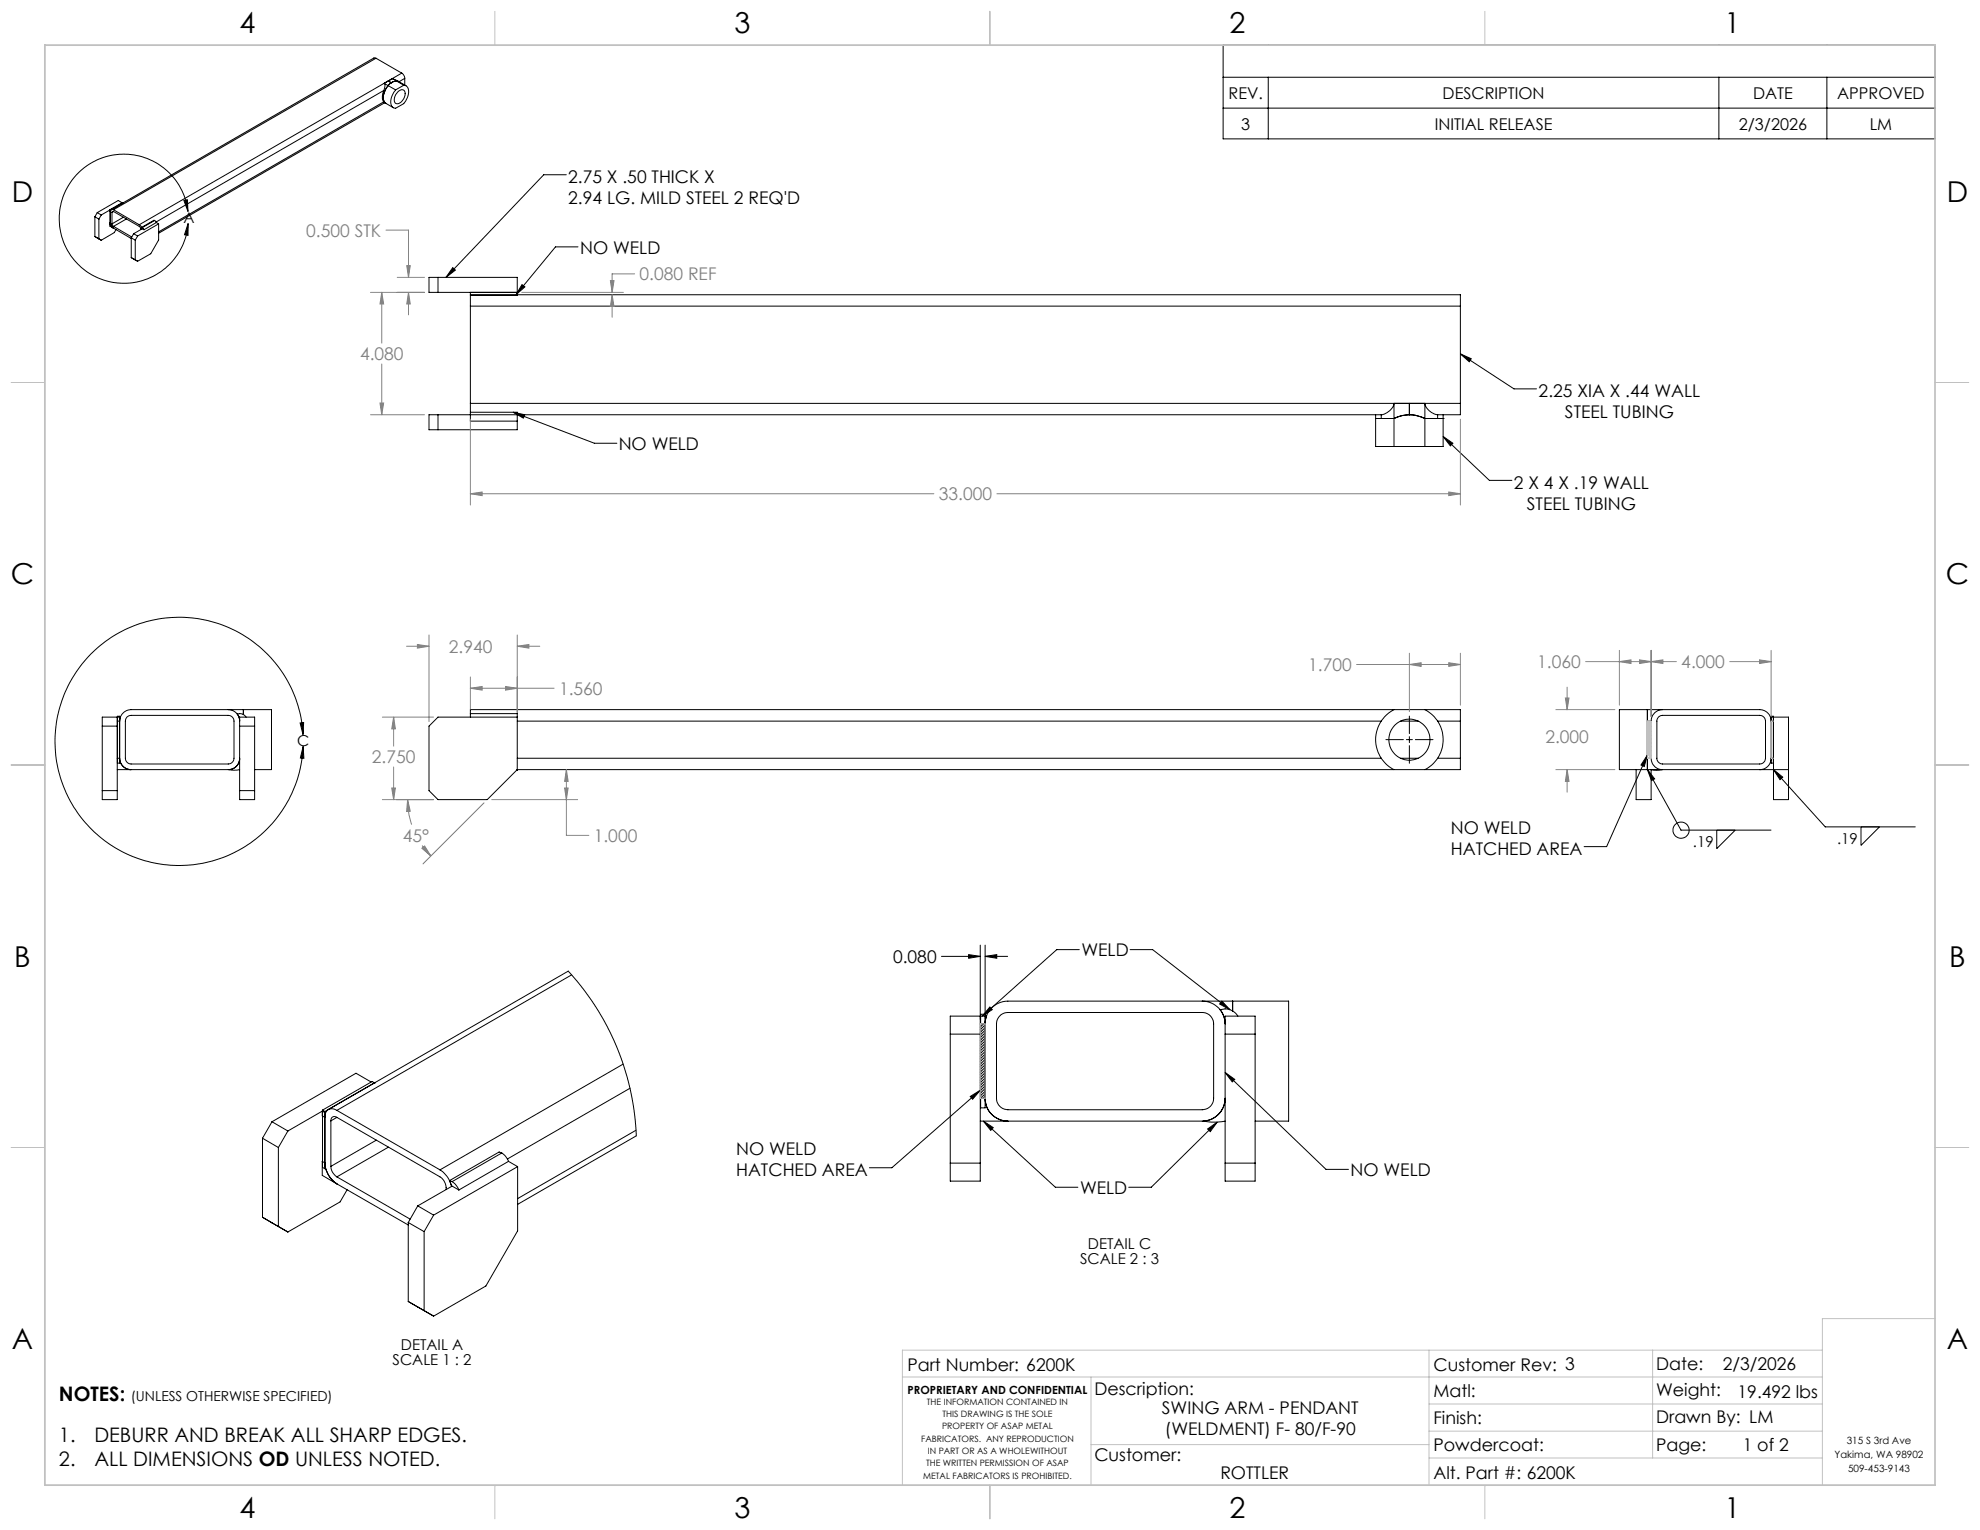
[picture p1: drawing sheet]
<svg xmlns="http://www.w3.org/2000/svg" width="559mm" height="432mm" viewBox="0 0 559 432" stroke-linecap="round" stroke-linejoin="round" font-family="sans-serif">
<g fill="none" stroke="#000" stroke-width=".28">
<path d="M106.1 16.4h-.6l-74.1 42.8M106.1 16.4l-74.1 42.8M106.1 16.4l7.3 4.2M345.2 12.7h200.9v26.5h-200.9zM108.2 27.2v.4M108.3 25.5l.3 .2M108.3 25.5l-.2 .7a3 3 0 0 0 .2 2.6M108.3 28.8l.3 .1M108.3 28.8l.2 .2M108.3 25.5l-64.2 37.2M108.3 28.8l-63.5 36.6M108.4 23.5l.3 .6-.4 1.4"/>
<path d="M108.4 23.5l1.1 .7M108.5 29l.4 .2M108.6 28.9l.2 .2M108.6 25.7l-.4 1.9 .4 1.3M108.6 29l-63.8 36.8M108.9 29.2l2.1 1.2M109.5 24.2a4.1 4.1 0 0 0-.8 4.8l.2 .2M109.5 24.2l-.9 1.5M109.5 24.2l2.2 1.2M109.6 22.9l.8 .5M110.4 23.4l-.9 .8M110.4 23.4l-.2 .1"/>
<path d="M110.7 22.2l3.9 2M110.7 22.2l-2.3 1.3M110.7 22.2l1.2 .6M111.9 22.8l-1.5 .6M111.9 22.8l.5 .2M111.9 22.8l2 1.3M112.4 25.8a1.08 1.08 0 0 1 1.5-.4 1.08 1.08 0 0 1 .4 1.5 2.4 2.4 0 0 1-2.6 2.3 2.51 2.51 0 0 1 .7-3.4zM113.4 20.6l.7 .9 .1 .6M113.4 20.6l-74.1 42.8M113.9 24.1a1.94 1.94 0 0 1 1.2 2.9l-1.2 2.2-2.2 1.4a1.94 1.94 0 0 1-1.2-3l1.2-2.2M113.9 24.1l-2.2 1.3M114.2 22.1v1.9"/>
<path d="M114.2 22.1l-1.6 1M345.2 21.8h200.9M345.2 30.5h200.9M357.9 21.8v17.4M485.1 21.8v17.4M515.6 21.8v17.4M31 59.3l.2 .4M31 59.3h.1M31 59.2l.2 .1M31 59.2v4.6l1 .6M31 59.3l-2.4 1.4M31 59.6l.2 .1"/>
<path d="M31.2 59.3v4h-.2M31.6 59.9v3.3M32 59.2h-.6l-.2 .5M32 59.7h-.3l-.1 .2M32 59.7l7.3 4.2 .3 .3 .1 .6M32 59.2l7.3 4.2M32 59.7l-.4 .2M34.4 57.2l-1-.6-6 3.4M34.7 57.3l-.2-.1-3.5 2M34.7 57.3l-3.5 2M34.7 57.3h.1M51.9 56.6l1-.2 .2 3.3z"/>
<path d="M53.1 59.7a18.2 18.2 0 0 0-27.8-13.5 18.2 18.2 0 0 0 0 30.9 18.2 18.2 0 0 0 27.8-13.4v-.6M159.8 49.3h-6.3l-27.6 29M26.8 66.7l1.8 1.1M26.8 61.2l1.1 .6M26.8 66.7l1.1 .7M26.8 61.2v5.5M27.4 60l1.2 .7M27.4 60l-.6 1.2M27.9 67.4l.7 .4M27.9 61.8v5.6M28.6 60.7l-.7 1.1M31 62.8l.5 1.1 .5 .5"/>
<path d="M31.6 63.2l.4 .7M32 64.4l5 2.9M32 63.9l5.2 3M32.7 64.8l-.5 .9-3.6 2.1M34.8 61.3l-3.2 1.9M35.7 61.8l-3.7 2.1M37 67.1l1.2 .7M37 72.7l1.8 1M37 67.1v5.6M37 72.7l.7 .4M37.7 66l1.1 .6M37.7 66l-.7 1.1"/>
<path d="M38.2 67.8v5.5l.6 .4M38.8 66.6l-.6 1.2M39.3 63.4l.5 .4 .3 .8-.1-.4M40 64.2h.1M40.1 64.2l.5 .6M40.6 64.8l-.5-.2-2.4 1.4M43.6 62.2l.5 .6M43.6 62.2l-3.5 2M43.6 62.2h-.1l-3.5 2M44.1 62.8l.7 .4M44.1 62.8l-3.5 2M44.8 63.2v4.5l-2.3 3.9-3.7 2.1"/>
<path d="M44.8 63.2l-6 3.4M53.1 63.1v3.3l-1-.1zM123.6 78.3v4.2M127.8 75.5l.7 .7-2.6 2.1zM163.1 69.7h-6.3l-11.2 13.5M132.8 83.2h279.4v3.2M132.8 83.4v3M132.8 82.5v.9M132.8 86.4v27.4M132.8 86.4h279.4M146 82.5h-24.9v-4.2h24.9v5.1h-13.2M147.3 80.3l.8 .7-2.5 2.2z"/>
<path d="M412.2 99.9l3 1.3-.5 .9zM412.2 86.4v27.4M412.2 99.9l15.1 9.8h6.3M123.6 117.1v4.2M132.8 113.8v2.5M132.8 116.3v2.6h13.2M132.8 116.3h13.2v2.6M132.8 113.8h279.4M144.8 116.3l3.3 .8-.4 .9zM144.8 116.3l22.9 8.8h6.4M388.2 118.1h.1M388.2 118.1h5.2"/>
<path d="M388.2 117.1v8.9h5.2M388.3 118.1h1.5M389.8 118.1h3.6M389.8 117.1l.5-.1a4.4 4.4 0 0 0 3.1-3.2v12.2M389.8 117.1v1M389.8 117.1h-268.7v4.2h24.9v-2.4M397.8 117.1l1.6 .1 2.7 .9M397.8 117.1l-1.9 .2-2.5 .8M397.8 113.8v3.3M402.1 118.1h5.2M402.1 118.1h3.6M405.7 118.1h1.6"/>
<path d="M405.7 117.1l-.2-.1a4.4 4.4 0 0 1-3.4-3.2v12.2M405.7 117.1v1M407.3 118.1h.1M407.3 117.1v8.9h-5.2M412.2 113.8v3.3h-6.5M393.4 126h8.7M407.3 123.2l2.7 1.9-.7 .7zM407.3 123.2l13 12.4h6.4M28.9 204.9h4.2M33.1 217.2h31.3a3.2 3.2 0 0 0 3.2-3.2 3.2 3.2 0 0 1-3 3.2l1.5 .2 1.5-.2M33.1 214h.7a3.2 3.2 0 0 0 3.2 3.2M33.1 202.4v23.3h-4.2v-23.3h5.1l-.2 1.1"/>
<path d="M33.1 203.5h.7M33.1 202.1h.7v13.3h-.7zM33.8 203.5a3.3 3.3 0 0 1 3.2-3.2h39.6v16.9h-4.7M35.8 202.4l1.2-.5h27.4a1.63 1.63 0 0 1 1.6 1.6v10.5a1.69 1.69 0 0 1-1.6 1.6h-27.4a1.63 1.63 0 0 1-1.6-1.6v-10.5zM64.4 200.3a3.2 3.2 0 0 1 3.2 3.2v-.8l-.6-1.2a2.14 2.14 0 0 1 2.5 .9M67.6 202.4h4.3v23.3h-4.3zM67.6 204.9h4.3M68.7 200.3v1.4zM84.7 204l1-.1-.2 3.4zM85.5 207.3a35 35 0 0 0-52.1-28.6 35 35 0 0 0-2.7 59.4 35 35 0 0 0 54.5-23.8l.3-3.6M85.5 210.7l.3 3.3-1-.1zM132.8 201.4v-1.1h279.4v3.2"/>
<path d="M132.8 201.4h13.2v1M132.8 201.4v1M146 217.2l-.2 .2M146 202.4h-22.4l-2.5 2.5v18.2l2.5 2.6h13.9l8.5-8.5M146 214h243.8M146 203.5h243.8M146 202.4v14.8M391.1 208.7h5M393.4 200.3a9.5 9.5 0 0 0 0 16.9M395.3 214h4.9M395.3 203.5h4.9M396.9 208.7h1.7"/>
<path d="M397.8 202.1v4.9M397.8 207.9v1.7M397.8 210.4v5M399.5 208.7h4.9M402.1 200.3a9.5 9.5 0 0 1 0 16.9M405.7 214h6.5M405.7 203.5h6.5M412.2 214v3.2h-266.2M412.2 203.5v10.5M461.8 217.2v8.5h4.2v-8.5l1.5 .2 1.6-.2M464.9 203.5v-3.2v16.9v-3.2M464.9 214h1.1"/>
<path d="M464.9 203.5v10.5M464.9 203.5h1.1M464.9 213.1l-.9 3.2-.9-.4zM464.9 217.2l2.1 2.6-.9 .5zM464.9 217.2l9.5 17.1h25.4M464.9 213.1l-11.5 25.8h-6.3M466 214a3.2 3.2 0 0 0 3.2 3.2M466 203.5v10.5M468.1 202.4l1.1-.5h27.4a1.63 1.63 0 0 1 1.7 1.6v10.5a1.69 1.69 0 0 1-1.7 1.6h-27.4a1.63 1.63 0 0 1-1.6-1.6v-10.8zM469.2 200.3a3.2 3.2 0 0 0-3.2 3.2M499.7 202.4h5.1v23.3h-4.3v-23.3M499.9 202.1h.6v13.3h-.6z"/>
<path d="M500.5 203.5h-.6a3.2 3.2 0 0 0-3.3-3.2h-39.6v16.9h47.8M500.5 214h-.6a3.2 3.2 0 0 1-3.3 3.2M500.5 217.2l2.6 2.1-.7 .7zM500.5 217.2l14.6 16.2h25.4M28.9 223.1h4.2M67.6 223.1h4.3M484.5 234.3v5.2l5.2-5.2M525.2 233.4v5.2l5.2-5.2M161.3 275.1l-66.2 38.3M265.7 269.9h10.9M273.4 269.4l3.2 .5-3.2 .5zM276.6 266.7v66.6h-8.4v-46.5h10.2l-.4 2.2"/>
<path d="M278 269.9l3.3-.5v1zM278 266.7v46h-1.2v-26.5h1.2M278 269.9h6.4M304.6 268h-6.4l-21 18.8M318.9 268h6.4l21.8 17M268.2 291.9h8.4M276.6 289h1.4M276.8 289l-.2 .1M277.6 289l-1 .9M278 289a6.4 6.4 0 0 1 6.4-6.5h79.3v33.9h-9.5M278 289.2l-1.4 1.4M278 290l-1.4 1.4"/>
<path d="M278 290.8l-1.4 1.3M278 291.5l-1.4 1.3M278 292.2l-1.4 1.4M278 293l-1.4 1.4M278 293.8l-1.4 1.3M278 294.5l-1.4 1.3M278 295.2l-1.4 1.4M278 296l-1.4 1.4M278 296.8l-1.4 1.3M278 297.5l-1.4 1.3M278 298.2l-1.4 1.4M278 299l-1.4 1.4"/>
<path d="M278 299.7l-1.4 1.4M279.4 284.2l.6 .7-2.8 1.9zM282.2 286.7l1.3-.8 .9-.1h54.9a3.2 3.2 0 0 1 3.2 3.2v21a3.2 3.2 0 0 1-3.2 3.2h-54.9a3.3 3.3 0 0 1-3.2-3.2v-21l.2-1zM339.3 282.5a6.5 6.5 0 0 1 6.5 6.5 6.7 6.7 0 0 0-1.5-4 4.2 4.2 0 0 1 5.1 1.8M344.8 282.5l2.3 2.5-2.9-1.6zM345.8 286.8h8.4v46.5h-8.4zM345.8 291.9h8.4M347.9 282.5v2.8zM76.8 316.6l4.4 2.6M76.8 316.6l-2.7 4.6M81.2 319.2l-2.6 4.6M90.9 313.6l1 .5-.2 1.2"/>
<path d="M90.9 313.6l-9.7 5.6M90.9 313.6v1.3l.8 .4M91 313.3l.7 .4M91 313.3v16.2l.7 .3v-16.1M92.7 313.1l67.7-39 4.1 4.8 3.8 5.4 3.1 5.5 2.6 5.5 2 5.4 1.8 6.6 1.2 6.1 .6 7.2-33.5 19.3M93.4 316.3v12.9M95.1 313.4a2.06 2.06 0 0 0-2.4-.3 2.06 2.06 0 0 0-1 2.2M95.1 315.3a1.04 1.04 0 0 0-1.2-.1 1.04 1.04 0 0 0-.5 1.1M95.1 315.3l29.1 16.8a3.9 3.9 0 0 1 1.7 3.6M95.1 313.4l29.1 16.8M95.1 315.3l-1.7 1M104.7 305.4l-4.2-2.5-23.7 13.7"/>
<path d="M105.7 305.6h.1M105.7 305.6l-.7-.4-14 8.1M105.7 305.6l-14 8.1M175.9 300.3l-51.7 29.9M177.8 307.1l-34.6 20M179.5 319l-33.4 19.3M273.8 309.5l2.8-1.8-2.1 2.5zM276.6 316.4h62.7a6.5 6.5 0 0 0 6.5-6.4 6.5 6.5 0 0 1-6.2 6.4 17 17 0 0 0 6.2 0M276.6 310h1.4a6.4 6.4 0 0 0 6.4 6.4M276.6 307.7l-24.9 21.9h-6.3M277.5 316.4l2.8 1.8-.7 .8zM277.5 316.4l20.4 18.7h6.3"/>
<path d="M278 300.5l-1.4 1.3M278 301.2l-1.4 1.4M278 302l-1.4 1.3M278 302.7l-1.4 1.4M278 303.5l-1.4 1.3M278 304.2l-1.4 1.4M278 305l-1.4 1.3M278 305.7l-1.4 1.4M278 306.5l-1.3 1.3M278 307.2l-1.4 1.4M278 308l-1.4 1.3M278 308.7l-1.2 1.3"/>
<path d="M278 309.5l-.5 .5M340.8 318.6l2.7-1.9-1.9 2.7zM343.5 316.7l-18.6 18.4h-6.3M345.8 302.7l2.7 1.9-.7 .7zM345.8 302.7l28.4 27.3h6.4M74.1 321.2l4.5 2.6M74.1 321.2v22.3M78.6 323.8v22.3M90.9 327.8l.8 .4a7.5 7.5 0 0 0 3.4 5.9M90.9 327.8v3.9l4.2 2.4M91 327.8h-.1M93.4 329.2a3.7 3.7 0 0 0 1.7 2.9"/>
<path d="M95.1 334.1l20.1 11.6M95.1 332.1l20.6 12M98 335.8l-2 3.4-14.8 8.5M106.2 321.8l-12.8 7.4M109.6 323.7l-14.5 8.4M124.2 330.2a7.5 7.5 0 0 1 3.3 4.6l-.6-1.6M126.9 333.2l.7 .3M127.6 333.5a5.1 5.1 0 0 1 1.9 2.3M129.5 335.8l-1.9-1-9.7 5.5M141.6 325.4a4.7 4.7 0 0 1 1.9 2.4M141.6 325.4l-14 8.1M141.6 325.4l-.7-.3-14 8.1"/>
<path d="M143.5 327.8l2.6 1.4M143.5 327.8l-14 8M146.1 329.2v18.2l-9 15.5-14.7 8.5M146.1 329.2l-23.7 13.7M268.2 328.3h8.4M345.8 328.3h8.4M74.1 343.5l4.5 2.6M74.1 343.5l7.1 4.2M78.6 346.1l2.6 1.6M115.2 345l4.5 2.6M115.2 345v22.3M117.9 340.3l4.5 2.6"/>
<path d="M117.9 340.3l-2.7 4.7M119.7 347.6v22.3l2.7 1.5M122.4 342.9l-2.7 4.7M115.2 367.3l2.7 1.6M115.2 367.3l7.2 4.1"/>
<circle cx="397.8" cy="208.8" r="5.8"/>
<circle cx="474.4" cy="234.3" r="2.29"/>
</g>
<g fill="none" stroke="#808080" stroke-width=".28">
<path d="M108.9 64.9h6.4v13.4M112.1 78.3h7.7M114.8 75h1l-.5 3.3zM172.3 79.2h1l-.5 3.3zM179.1 77.3h-6.3v5.2M104.6 82.5h15.2M107.7 82.5l.6 3.3h-1.1zM107.7 82.5v14.3M115.3 82.5l.5 3.3h-1zM115.3 82.5v6.4M147.2 82.5h28.7M172.8 83.2l.5 3.3h-1z"/>
<path d="M172.8 83.2v6.3M104.6 117.1h15.2M107.2 113.7h1.1l-.6 3.4zM107.7 102.7v14.4M132.8 118.3v24.2M412.2 118.3v24.2M132.8 139.3l3.3-.4v1zM132.8 139.3h130.8M281.3 139.3h130.9M408.9 138.9l3.3 .4-3.3 .6zM121.1 179.2v24.5M146 179.2v21.9"/>
<path d="M114.7 182.4h6.4M117.8 181.9l3.3 .5-3.3 .5zM132.8 194.2l3.3-.5v1.1zM132.8 191.1v9M132.8 194.2h23.6M142.7 193.7l3.3 .5-3.3 .6zM146 182.4l3.3-.5v1zM146 182.4h6.3M382.9 187.5h29.3M397.8 187.5l3.3-.5v1.1zM397.8 184.4v16.4M408.9 187l3.3 .5-3.3 .6z"/>
<path d="M412.2 184.4v14.6M441.8 197h1l-.5 3.3zM442.3 193.9v6.4M447.5 186.7h25.6M457 186.7l3.3-.5v1.1zM457 183.6v15.4M462.7 186.2l3.3 .5-3.3 .6zM466 186.7l3.3-.5v1.1zM466 183.6v18.6M488.2 186.7h11.7M496.6 186.2l3.3 .5-3.3 .6zM499.9 183.6v18.6"/>
<path d="M107.9 202.4h14.4M111.1 202.4l.5 3.3h-1zM111.1 202.4v8.2M111.1 216.5v9.2M159.8 217.2l.5 3.3h-1zM159.8 217.2v18.6h6.4M439.1 217.2h16.7M439.1 200.3h16.7M442.3 217.2l.5 3.3h-1zM442.3 217.2v6.4M107.9 225.7h14.4M110.6 222.4h1l-.5 3.3z"/>
<path d="M115 225.7l.8 3.3h-1zM115 225.7l.4 4.3 .8 2.7M119.1 239.4l.7-.6 1.8 2.8zM119.1 238.6l2.5 3M136.6 226.6l-17.2 17.2M138.8 225.7h24.2M159.3 222.4h1l-.5 3.3z"/>
</g>
<g fill="none" stroke="#c0c0c0" stroke-width=".28">
<path d="M139.7 3.2v9.5M279.4 3.2v9.5M419.1 3.2v9.5M3.1 107.9h9.6M546.1 107.9h9.5M3.1 215.9h9.6M464.9 203.5h1.1v10.5h-1.1zM465.1 203.5l-.2 .1M465.5 203.5l-.6 .5M465.8 203.5l-.9 .9M466 203.7l-1.1 1.1M466 204.1l-1.1 1"/>
<path d="M466 204.4l-1.1 1.1M466 204.8l-1.1 1.1M466 205.2l-1.1 1.1M466 205.6l-1.1 1M466 206l-1.1 1M466 206.3l-1.1 1.1M466 206.7l-1.1 1.1M466 207.1l-1.1 1M466 207.4l-1.1 1.1M466 207.8l-1.1 1.1M466 208.2l-1.1 1M466 208.6l-1.1 1"/>
<path d="M466 209l-1.1 1M466 209.3l-1.1 1.1M466 209.7l-1.1 1M466 210.1l-1.1 1M466 210.4l-1.1 1.1M466 210.8l-1.1 1.1M466 211.2l-1.1 1M466 211.6l-1.1 1M466 211.9l-1.1 1.1M466 212.3l-.9 .9M466 212.7l-.6 .6M466 213l-.9 1"/>
<path d="M466 213.4l-.6 .6M466 213.8l-.2 .2M500.5 203.5h-.6v10.5h.6M546.1 215.9h9.5M276.6 289h1.4v21h-1.4zM3.1 323.8h9.6M546.1 323.8h9.5M546.1 372.1h-31.8v47M254.7 388.6h259.6M307.9 388.6v30.5M403.3 381v38.1M403.3 396.2h111"/>
<path d="M466.4 381v30.5M514.3 381h-259.6v38.1M139.7 419.1v9.6M279.4 419.1v9.6M307.9 407.7h95.4M403.3 403.9h111M403.3 411.5h111M419.1 419.1v9.6"/>
</g>
<path d="M12.7 12.7h533.4v406.4h-533.4z" fill="none" stroke="#c0c0c0" stroke-width=".5"/>
<g fill="#000">
<path d="M464.9 213.1l-.9 3.2-.9-.4zM147.3 80.3l.8 .7-2.5 2.2zM144.8 116.3l3.3 .8-.4 .9zM407.3 123.2l2.7 1.9-.7 .7zM412.2 99.9l3 1.3-.5 .9zM127.8 75.5l.7 .7-2.6 2.1zM273.8 309.5l2.8-1.8-2.1 2.5zM345.8 302.7l2.7 1.9-.7 .7zM344.8 282.5l2.3 2.5-2.9-1.6zM279.4 284.2l.6 .7-2.8 1.9zM277.5 316.4l2.8 1.8-.7 .8zM340.8 318.6l2.7-1.9-1.9 2.7z"/>
<path d="M464.9 217.2l2.1 2.6-.9 .5zM500.5 217.2l2.6 2.1-.7 .7zM51.9 56.6l1-.2 .2 3.3zM53.1 63.1v3.3l-1-.1zM84.7 204l1-.1-.2 3.4zM85.5 210.7l.3 3.3-1-.1z"/>
</g>
<path d="M466 186.7l3.3-.5v1.1zM496.6 186.2l3.3 .5-3.3 .6zM457 186.7l3.3-.5v1.1zM462.7 186.2l3.3 .5-3.3 .6zM442.3 217.2l.5 3.3h-1zM441.8 197h1l-.5 3.3zM117.8 181.9l3.3 .5-3.3 .5zM146 182.4l3.3-.5v1zM132.8 194.2l3.3-.5v1.1zM142.7 193.7l3.3 .5-3.3 .6zM115 225.7l.8 3.3h-1zM119.1 239.4l.7-.6 1.8 2.8zM159.8 217.2l.5 3.3h-1zM159.3 222.4h1l-.5 3.3zM111.1 202.4l.5 3.3h-1zM110.6 222.4h1l-.5 3.3zM397.8 187.5l3.3-.5v1.1zM408.9 187l3.3 .5-3.3 .6zM114.8 75h1l-.5 3.3zM115.3 82.5l.5 3.3h-1zM107.7 82.5l.6 3.3h-1.1zM107.2 113.7h1.1l-.6 3.4zM132.8 139.3l3.3-.4v1zM408.9 138.9l3.3 .4-3.3 .6zM172.3 79.2h1l-.5 3.3zM172.8 83.2l.5 3.3h-1z" fill="#808080"/>
<path d="M278 269.9l3.3-.5v1zM273.4 269.4l3.2 .5-3.2 .5z" fill="#000"/>
<g font-size="8.1">
<text x="67.6" y="9.3">4</text>
<text x="207.3" y="9.3">3</text>
<text x="347" y="9.3">2</text>
<text x="486.7" y="9.3">1</text>
<text x="3.3" y="57">D</text>
<text x="549.4" y="57">D</text>
<text x="3" y="164.9">C</text>
<text x="549.1" y="164.9">C</text>
<text x="4" y="272.9">B</text>
<text x="550.1" y="272.9">B</text>
<text x="3.3" y="380.8">A</text>
<text x="549.4" y="380.8">A</text>
<text x="67.6" y="428.4">4</text>
<text x="207.3" y="428.4">3</text>
<text x="347" y="428.4">2</text>
<text x="486.7" y="428.4">1</text>
</g>
<g font-size="5.6">
<text x="16.6" y="395.5">NOTES:</text>
<text x="16.6" y="407">1.</text>
<text x="26.6" y="407">DEBURR AND BREAK ALL SHARP EDGES.</text>
<text x="16.6" y="413.6">2.</text>
<text x="26.6" y="413.6">ALL DIMENSIONS OD UNLESS NOTED.</text>
</g>
<g font-size="4.9">
<text x="160.4" y="51.7">2.75 X .50 THICK X</text>
<text x="160.4" y="57.6">2.94 LG. MILD STEEL 2 REQ'D</text>
<text x="163.7" y="71.6">NO WELD</text>
<text x="434.2" y="112.2">2.25 XIA X .44 WALL</text>
<text x="441.7" y="118.1">STEEL TUBING</text>
<text x="174.6" y="127">NO WELD</text>
<text x="427.3" y="137.9">2 X 4 X .19 WALL</text>
<text x="430.9" y="143.9">STEEL TUBING</text>
<text x="409.4" y="235.4">NO WELD</text>
<text x="409.4" y="241.3">HATCHED AREA</text>
<text x="305.2" y="269.9">WELD</text>
<text x="252.1" y="271.8">0.080</text>
<text x="207.7" y="326">NO WELD</text>
<text x="207.7" y="331.9">HATCHED AREA</text>
<text x="381.1" y="331.9">NO WELD</text>
<text x="304.8" y="336.9">WELD</text>
<text x="256.1" y="386.9">Part Number: 6200K</text>
<text x="404.6" y="386.8">Customer Rev: 3</text>
<text x="467.4" y="386.7">Date:</text>
<text x="486.2" y="386.7">2/3/2026</text>
<text x="308.9" y="393.8">Description:</text>
<text x="404.6" y="394.3">Matl:</text>
<text x="467.4" y="394">Weight:</text>
<text x="490.4" y="394.5">19.492 lbs</text>
<text x="327.9" y="399">SWING ARM - PENDANT</text>
<text x="404.6" y="401.9">Finish:</text>
<text x="467.4" y="401.7">Drawn By: LM</text>
<text x="328.8" y="404.9">(WELDMENT) F- 80/F-90</text>
<text x="308.9" y="412.4">Customer:</text>
<text x="404.6" y="409.6">Powdercoat:</text>
<text x="467.4" y="409.4">Page:</text>
<text x="491.8" y="409.6">1 of 2</text>
<text x="344.4" y="417.4">ROTTLER</text>
<text x="404.6" y="417.4">Alt. Part #: 6200K</text>
</g>
<g font-size="4.9" fill="#808080">
<text x="86.4" y="66.8">0.500 STK</text>
<text x="180.5" y="79.1">0.080 REF</text>
<text x="101.6" y="101.6">4.080</text>
<text x="265" y="141.2">33.000</text>
<text x="126.7" y="184.3">2.940</text>
<text x="369.2" y="189.4">1.700</text>
<text x="433.9" y="188.6">1.060</text>
<text x="474.5" y="188.6">4.000</text>
<text x="157.8" y="196.1">1.560</text>
<text x="436.1" y="209.8">2.000</text>
<text x="104.9" y="215.4">2.750</text>
<text x="113.7" y="237.5">45°</text>
<text x="167.6" y="237.6">1.000</text>
</g>
<g font-size="4.6">
<text x="346.7" y="27.9">REV.</text>
<text x="407.1" y="27.9">DESCRIPTION</text>
<text x="494.8" y="27.9">DATE</text>
<text x="518.5" y="27.9">APPROVED</text>
<text x="350.3" y="36.6">3</text>
<text x="404.9" y="36.6">INITIAL RELEASE</text>
<text x="490.7" y="36.6">2/3/2026</text>
<text x="527.7" y="36.6">LM</text>
</g>
<g font-size="4.2">
<text x="51.8" y="62.9">A</text>
<text x="83.9" y="210.5">C</text>
<text x="477.8" y="239">.19</text>
<text x="518.5" y="238.1">.19</text>
<text x="307" y="352.5">DETAIL C</text>
<text x="304.8" y="356.7">SCALE 2 : 3</text>
<text x="113.2" y="381.1">DETAIL A</text>
<text x="110.8" y="385.3">SCALE 1 : 2</text>
</g>
<text font-size="3.9" x="36.9" y="395.5">(UNLESS OTHERWISE SPECIFIED)</text>
<text font-size="3.2" x="256.1" y="393.4">PROPRIETARY AND CONFIDENTIAL</text>
<g font-size="2.8">
<text x="521.2" y="407.7">315 S 3rd Ave</text>
<text x="517.8" y="411.5">Yakima, WA 98902</text>
<text x="521.6" y="415.3">509-453-9143</text>
</g>
<g font-size="2.5">
<text x="261.6" y="396.5">THE INFORMATION CONTAINED IN</text>
<text x="266" y="399.9">THIS DRAWING IS THE SOLE</text>
<text x="260" y="406.9">FABRICATORS. ANY REPRODUCTION</text>
<text x="265.9" y="403.4">PROPERTY OF ASAP METAL</text>
<text x="261.4" y="413.8">THE WRITTEN PERMISSION OF ASAP</text>
<text x="261.8" y="410.4">IN PART OR AS A WHOLEWITHOUT</text>
<text x="260.5" y="417.3">METAL FABRICATORS IS PROHIBITED.</text>
</g>
</svg>
